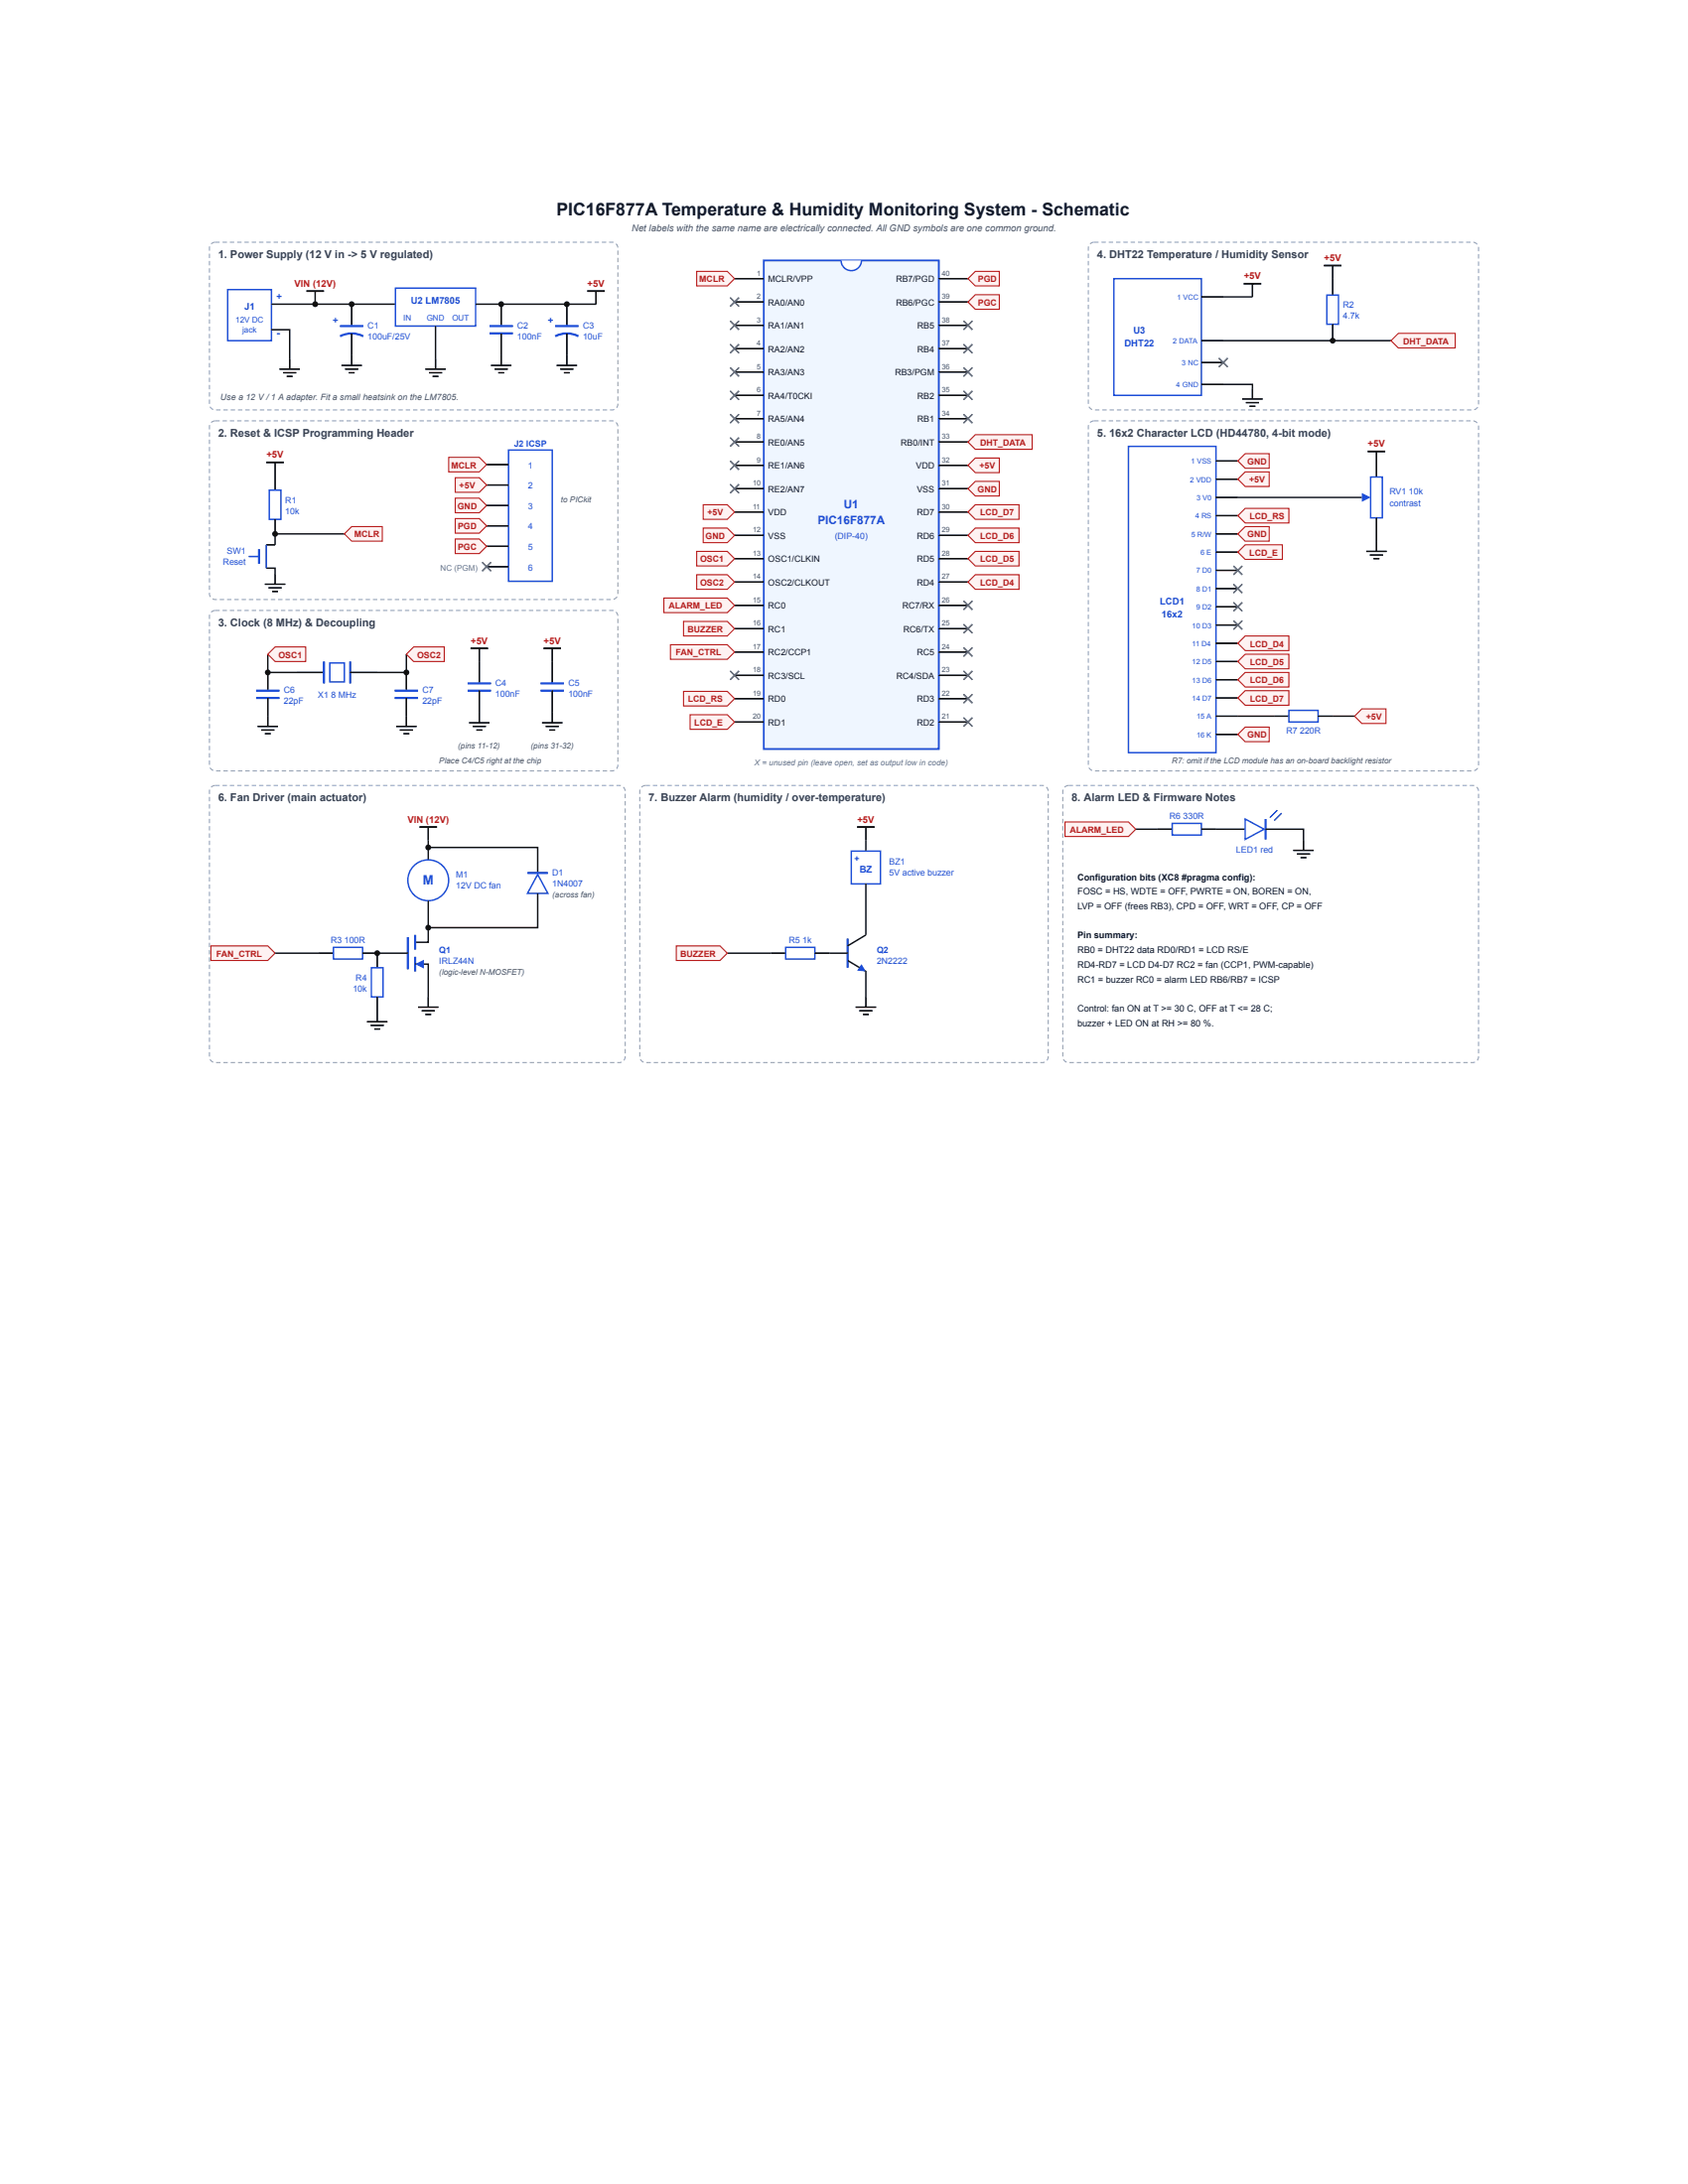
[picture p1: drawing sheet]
<svg xmlns="http://www.w3.org/2000/svg" width="216mm" height="279mm" viewBox="0 0 216 279" stroke-linecap="round" stroke-linejoin="round" font-family="sans-serif">
<path d="M27 31.2l.5-.2h50.8a.75 .75 0 0 1 .7 .7v20a.75 .75 0 0 1-.7 .7h-50.8a.75 .75 0 0 1-.7-.7v-20z" fill="none" stroke="#94a3b8" stroke-width=".14" stroke-dasharray=".6 .4" stroke-linecap="butt"/>
<path d="M29.1 37h5.6v6.6h-5.6z" fill="#fff"/>
<path d="M29.1 37h5.6v6.6h-5.6z" fill="none" stroke="#1d4ed8" stroke-width=".19"/>
<path d="M34.7 38.9h15.9M34.7 42.2h2.4v5M35.7 47.2h2.7M36.2 47.7h1.7M36.7 48.2h.7" fill="none" stroke="#111" stroke-width=".19"/>
<path d="M36.2 47.7h1.7zM36.7 48.2h.7zM37.1 45.9v1.3z" fill="#000"/>
<path d="M35.7 47.2h2.7" fill="none" stroke="#000" stroke-width=".13"/>
<circle cx="40.3" cy="38.9" r=".37" fill="#111"/>
<path d="M40.3 37.2v1.7z" fill="#000"/>
<path d="M40.3 37.2v1.7" fill="none" stroke="#111" stroke-width=".19"/>
<path d="M39.2 37.2h2.2" fill="none" stroke="#000" stroke-width=".13"/>
<path d="M39.2 37.2h2.2" fill="none" stroke="#111" stroke-width=".23"/>
<circle cx="45" cy="38.9" r=".37" fill="#111"/>
<path d="M45 38.9v2.8M43.5 41.7h3M43.7 46.8h2.6M45 42.6v2.8" fill="none" stroke="#000" stroke-width=".13"/>
<path d="M45 38.9v2.8M43.7 46.8h2.6M44.1 47.2h1.7M44.6 47.7h.8M45 42.6v4.2" fill="none" stroke="#111" stroke-width=".19"/>
<path d="M43.5 43a3.2 3.2 0 0 1 3 0M43.5 41.7h3" fill="none" stroke="#1d4ed8" stroke-width=".28"/>
<path d="M44.1 47.2h1.7zM44.6 47.7h.8zM45 45.4v1.4z" fill="#000"/>
<path d="M50.6 36.9h10.2v4.8h-10.2z" fill="#fff"/>
<path d="M50.6 36.9h10.2v4.8h-10.2z" fill="none" stroke="#1d4ed8" stroke-width=".19"/>
<path d="M60.8 38.9h15.4M54.4 47.2h2.6M54.9 47.7h1.6M55.3 48.2h.8M55.7 41.7v5.5" fill="none" stroke="#111" stroke-width=".19"/>
<path d="M54.9 47.7h1.6zM55.3 48.2h.8zM55.7 45.9v1.3z" fill="#000"/>
<path d="M54.4 47.2h2.6" fill="none" stroke="#000" stroke-width=".13"/>
<circle cx="64.1" cy="38.9" r=".37" fill="#111"/>
<path d="M64.1 38.9v2.8M62.6 41.7h3M62.6 42.6h3M62.8 46.8h2.6M64.1 42.6v2.8" fill="none" stroke="#000" stroke-width=".13"/>
<path d="M64.1 38.9v2.8M62.8 46.8h2.6M63.3 47.2h1.6M63.7 47.7h.8M64.1 42.6v4.2" fill="none" stroke="#111" stroke-width=".19"/>
<path d="M62.6 41.7h3M62.6 42.6h3" fill="none" stroke="#1d4ed8" stroke-width=".28"/>
<path d="M63.3 47.2h1.6zM63.7 47.7h.8zM64.1 45.4v1.4z" fill="#000"/>
<circle cx="72.5" cy="38.9" r=".37" fill="#111"/>
<path d="M72.5 38.9v2.8M75.1 37.2h2.3M34.1 59.2h2.2M71 41.7h3M71.2 46.8h2.6M72.5 42.6v2.8" fill="none" stroke="#000" stroke-width=".13"/>
<path d="M72.5 38.9v2.8M76.2 37.2v1.7M35.2 59.2v3.5M71.2 46.8h2.6M71.7 47.2h1.6M72.1 47.7h.8M72.5 42.6v4.2" fill="none" stroke="#111" stroke-width=".19"/>
<path d="M71 43a3.2 3.2 0 0 1 3 0M71 41.7h3" fill="none" stroke="#1d4ed8" stroke-width=".28"/>
<path d="M76.2 37.2v1.7zM71.7 47.2h1.6zM72.1 47.7h.8zM72.5 45.4v1.4zM35.2 59.2v1.6zM35.2 60.8v1.9z" fill="#000"/>
<path d="M75.1 37.2h2.3M34.1 59.2h2.2" fill="none" stroke="#111" stroke-width=".23"/>
<path d="M27 54.1l.5-.3h50.8a.75 .75 0 0 1 .7 .8v21.4a.75 .75 0 0 1-.7 .7h-50.8a.75 .75 0 0 1-.7-.7v-21.4z" fill="none" stroke="#94a3b8" stroke-width=".14" stroke-dasharray=".6 .4" stroke-linecap="butt"/>
<path d="M34.4 62.7h1.5v3.7h-1.5z" fill="#fff"/>
<path d="M34.4 62.7h1.5v3.7h-1.5z" fill="none" stroke="#1d4ed8" stroke-width=".19"/>
<path d="M35.2 66.4v1.9z" fill="#000"/>
<path d="M35.2 66.4v1.9" fill="none" stroke="#111" stroke-width=".19"/>
<circle cx="35.2" cy="68.3" r=".37" fill="#111"/>
<path d="M35.2 68.3h8.8" fill="none" stroke="#111" stroke-width=".19"/>
<path d="M44 68.3l1-.9h3.9v1.8h-3.9z" fill="#fef2f2"/>
<path d="M45 67.4h3.9v1.8h-3.9l-1-.9z" fill="none" stroke="#b91c1c" stroke-width=".14"/>
<path d="M33.9 74.7h2.6M34.1 72.7h1.1v2M34.3 75.2h1.7M34.8 75.7h.8M35.2 68.3v1.4h-1.1" fill="none" stroke="#111" stroke-width=".19"/>
<path d="M33.1 70.3v1.8zM31.8 71.2h1.3zM34.3 75.2h1.7zM34.8 75.7h.8zM34.1 69.7h1.1zM35.2 73.4v1.3z" fill="#000"/>
<path d="M33.9 74.7h2.6M34.1 69.7v3" fill="none" stroke="#000" stroke-width=".13"/>
<path d="M31.8 71.2h1.3M34.1 69.7v3" fill="none" stroke="#1d4ed8" stroke-width=".19"/>
<path d="M33.1 70.3v1.8" fill="none" stroke="#1d4ed8" stroke-width=".28"/>
<path d="M65 57.6h5.6v16.8h-5.6z" fill="#fff"/>
<path d="M65 57.6h5.6v16.8h-5.6z" fill="none" stroke="#1d4ed8" stroke-width=".19"/>
<path d="M62.2 59.4h2.8" fill="none" stroke="#000" stroke-width=".13"/>
<path d="M62.2 59.4h2.8" fill="none" stroke="#111" stroke-width=".19"/>
<path d="M57.4 58.5h3.9l.9 .9-.9 1h-3.9z" fill="#fef2f2"/>
<path d="M57.4 58.5h3.9l.9 .9-.9 1h-3.9z" fill="none" stroke="#b91c1c" stroke-width=".14"/>
<path d="M62.2 62.1h2.8" fill="none" stroke="#000" stroke-width=".13"/>
<path d="M62.2 62.1h2.8" fill="none" stroke="#111" stroke-width=".19"/>
<path d="M58.2 61.1h3.1l.9 1-.9 .9h-3.1z" fill="#fef2f2"/>
<path d="M58.2 61.1h3.1l.9 1-.9 .9h-3.1z" fill="none" stroke="#b91c1c" stroke-width=".14"/>
<path d="M62.2 64.7h2.8" fill="none" stroke="#000" stroke-width=".13"/>
<path d="M62.2 64.7h2.8" fill="none" stroke="#111" stroke-width=".19"/>
<path d="M58.2 63.7h3.1l.9 1-.9 .9h-3.1z" fill="#fef2f2"/>
<path d="M58.2 63.7h3.1l.9 1-.9 .9h-3.1z" fill="none" stroke="#b91c1c" stroke-width=".14"/>
<path d="M62.2 67.3h2.8" fill="none" stroke="#000" stroke-width=".13"/>
<path d="M62.2 67.3h2.8" fill="none" stroke="#111" stroke-width=".19"/>
<path d="M58.2 66.3h3.1l.9 1-.9 .9h-3.1z" fill="#fef2f2"/>
<path d="M58.2 66.3h3.1l.9 1-.9 .9h-3.1z" fill="none" stroke="#b91c1c" stroke-width=".14"/>
<path d="M62.2 69.9h2.8" fill="none" stroke="#000" stroke-width=".13"/>
<path d="M62.2 69.9h2.8" fill="none" stroke="#111" stroke-width=".19"/>
<path d="M58.2 69h3.1l.9 .9-.9 .9h-3.1z" fill="#fef2f2"/>
<path d="M58.2 69h3.1l.9 .9-.9 .9h-3.1z" fill="none" stroke="#b91c1c" stroke-width=".14"/>
<path d="M62.2 72.5h2.8" fill="none" stroke="#000" stroke-width=".13"/>
<path d="M62.2 72.5h2.8" fill="none" stroke="#111" stroke-width=".19"/>
<path d="M61.7 71.9l1.1 1.2zM61.7 73.1l1.1-1.2z" fill="#000"/>
<path d="M61.7 71.9l1.1 1.2M62.8 71.9l-1.1 1.2" fill="none" stroke="#64748b" stroke-width=".19"/>
<path d="M27 78.3l.5-.2h50.8a.75 .75 0 0 1 .7 .7v19.1a.75 .75 0 0 1-.7 .7h-50.8a.75 .75 0 0 1-.7-.7v-19.1z" fill="none" stroke="#94a3b8" stroke-width=".14" stroke-dasharray=".6 .4" stroke-linecap="butt"/>
<g fill="#111">
<circle cx="34.3" cy="86" r=".37"/>
<circle cx="52" cy="86" r=".37"/>
</g>
<path d="M34.3 83.7v2.3h3.7" fill="none" stroke="#111" stroke-width=".19"/>
<path d="M35.2 82.8h3.9v1.8h-3.9l-.9-.9z" fill="#fef2f2"/>
<path d="M34.3 83.7l.9-.9h3.9v1.8h-3.9z" fill="none" stroke="#b91c1c" stroke-width=".14"/>
<path d="M52 83.7v2.3h-3.8" fill="none" stroke="#111" stroke-width=".19"/>
<path d="M52.9 82.8h3.9v1.8h-3.9l-.9-.9z" fill="#fef2f2"/>
<path d="M52 83.7l.9-.9h3.9v1.8h-3.9z" fill="none" stroke="#b91c1c" stroke-width=".14"/>
<path d="M38 86h3.4M41.4 84.6v2.8" fill="none" stroke="#000" stroke-width=".13"/>
<path d="M38 86h3.4" fill="none" stroke="#111" stroke-width=".19"/>
<path d="M41.4 84.6v2.8" fill="none" stroke="#1d4ed8" stroke-width=".28"/>
<path d="M42.2 84.8h1.8v2.4h-1.8z" fill="#fff"/>
<path d="M42.2 84.8h1.8v2.4h-1.8z" fill="none" stroke="#1d4ed8" stroke-width=".19"/>
<g fill="none" stroke="#000" stroke-width=".13">
<path d="M32.8 88.4h2.9M32.8 89.3h2.9M32.9 92.9h2.7M34.3 86v2.4M34.3 89.3v2.3M44.8 84.6v2.8M44.8 86h3.4M50.5 88.4h3M50.5 89.3h3M50.7 92.9h2.6M52 86v2.4M52 89.3v2.3"/>
<path d="M59.8 88.4h3M59.8 87.4h3M60 92.5h2.6M60.2 82.9h2.2M61.3 84.6v2.8M61.3 88.4v2.8M69.1 88.4h3M69.1 87.4h3M69.3 92.5h2.6M69.5 82.9h2.3M70.6 84.6v2.8M70.6 88.4v2.8"/>
</g>
<path d="M32.8 88.4h2.9M32.8 89.3h2.9M44.8 84.6v2.8M50.5 88.4h3M50.5 89.3h3M59.8 88.4h3M59.8 87.4h3M69.1 88.4h3M69.1 87.4h3" fill="none" stroke="#1d4ed8" stroke-width=".28"/>
<g fill="none" stroke="#111" stroke-width=".19">
<path d="M32.9 92.9h2.7M33.4 93.4h1.7M33.9 93.9h.7M34.3 86v2.4M34.3 89.3v3.6M44.8 86h3.4M50.7 92.9h2.6M51.1 93.4h1.7M51.6 93.9h.7M52 86v2.4M52 89.3v3.6M60 92.5h2.6"/>
<path d="M60.5 92.9h1.6M60.9 93.4h.8M61.3 82.9v4.5M61.3 88.4v4.1M69.3 92.5h2.6M69.8 92.9h1.7M70.3 93.4h.7M70.6 82.9v4.5M70.6 88.4v4.1"/>
</g>
<g fill="#000">
<path d="M33.4 93.4h1.7zM33.9 93.9h.7zM34.3 91.6v1.3zM51.1 93.4h1.7zM51.6 93.9h.7zM52 91.6v1.3zM60.5 92.9h1.6zM60.9 93.4h.8zM61.3 82.9v1.7zM61.3 91.2v1.3zM69.8 92.9h1.7zM70.3 93.4h.7z"/>
<path d="M70.6 82.9v1.7zM70.6 91.2v1.3z"/>
</g>
<path d="M60.2 82.9h2.2M69.5 82.9h2.3" fill="none" stroke="#111" stroke-width=".23"/>
<path d="M97.7 33.3h22.4v62.5h-22.4z" fill="#eff6ff"/>
<path d="M97.7 33.3h22.4v62.5h-22.4z" fill="none" stroke="#1d4ed8" stroke-width=".23"/>
<path d="M107.6 33.3h2.6a1.31 1.31 0 0 1-1.3 1.3 1.31 1.31 0 0 1-1.3-1.3z" fill="#fff"/>
<path d="M107.6 33.3a1.31 1.31 0 0 0 1.3 1.3 1.31 1.31 0 0 0 1.3-1.3" fill="none" stroke="#1d4ed8" stroke-width=".19"/>
<path d="M94 35.6h3.7" fill="none" stroke="#000" stroke-width=".13"/>
<path d="M94 35.7h3.7" fill="none" stroke="#111" stroke-width=".19"/>
<path d="M89.1 34.7h3.9l1 .9-1 1h-3.9z" fill="#fef2f2"/>
<path d="M89.1 34.7h3.9l1 1-1 .9h-3.9z" fill="none" stroke="#b91c1c" stroke-width=".14"/>
<path d="M120.1 35.6h3.7" fill="none" stroke="#000" stroke-width=".13"/>
<path d="M120.1 35.7h3.7" fill="none" stroke="#111" stroke-width=".19"/>
<path d="M123.8 35.6l.9-.9h3.1v1.9h-3.1z" fill="#fef2f2"/>
<path d="M123.8 35.7l.9-1h3.1v1.9h-3.1z" fill="none" stroke="#b91c1c" stroke-width=".14"/>
<path d="M94 38.6h3.7M120.1 38.6h3.7" fill="none" stroke="#000" stroke-width=".13"/>
<path d="M94 38.6h3.7M120.1 38.6h3.7" fill="none" stroke="#111" stroke-width=".19"/>
<path d="M93.4 38.1l1.1 1.1zM93.4 39.2l1.1-1.1z" fill="#000"/>
<path d="M93.4 38.1l1.1 1.1M94.5 38.1l-1.1 1.1" fill="none" stroke="#64748b" stroke-width=".19"/>
<path d="M124.7 37.7h3.1v1.9h-3.1l-.9-1z" fill="#fef2f2"/>
<path d="M124.7 37.7h3.1v1.9h-3.1l-.9-1z" fill="none" stroke="#b91c1c" stroke-width=".14"/>
<path d="M94 41.6h3.7M94 44.6h3.7M94 47.6h3.7M94 50.6h3.7M94 53.6h3.7M94 56.5h3.7M120.1 41.6h3.7M120.1 44.6h3.7M120.1 47.6h3.7M120.1 50.6h3.7M120.1 53.6h3.7M120.1 56.5h3.7" fill="none" stroke="#000" stroke-width=".13"/>
<path d="M94 41.6h3.7M94 44.6h3.7M94 47.6h3.7M94 50.6h3.7M94 53.6h3.7M94 56.5h3.7M120.1 41.6h3.7M120.1 44.6h3.7M120.1 47.6h3.7M120.1 50.6h3.7M120.1 53.6h3.7M120.1 56.5h3.7" fill="none" stroke="#111" stroke-width=".19"/>
<g fill="#000">
<path d="M93.4 41.1l1.1 1.1zM93.4 42.2l1.1-1.1zM93.4 44l1.1 1.2zM93.4 45.2l1.1-1.2zM93.4 47l1.1 1.2zM93.4 48.2l1.1-1.2zM93.4 50l1.1 1.1zM93.4 51.1l1.1-1.1zM93.4 53l1.1 1.1zM93.4 54.1l1.1-1.1zM93.4 56l1.1 1.1zM93.4 57.1l1.1-1.1z"/>
<path d="M123.2 41.1l1.2 1.1zM123.2 42.2l1.2-1.1zM123.2 44l1.2 1.2zM123.2 45.2l1.2-1.2zM123.2 47l1.2 1.2zM123.2 48.2l1.2-1.2zM123.2 50l1.2 1.1zM123.2 51.1l1.2-1.1zM123.2 53l1.2 1.1zM123.2 54.1l1.2-1.1z"/>
</g>
<g fill="none" stroke="#64748b" stroke-width=".19">
<path d="M93.4 41.1l1.1 1.1M93.4 44l1.1 1.2M93.4 47l1.1 1.2M93.4 50l1.1 1.1M93.4 53l1.1 1.1M93.4 56l1.1 1.1M94.5 41.1l-1.1 1.1M94.5 44l-1.1 1.2M94.5 47l-1.1 1.2M94.5 50l-1.1 1.1M94.5 53l-1.1 1.1M94.5 56l-1.1 1.1"/>
<path d="M123.2 41.1l1.2 1.1M123.2 44l1.2 1.2M123.2 47l1.2 1.2M123.2 50l1.2 1.1M123.2 53l1.2 1.1M124.4 41.1l-1.2 1.1M124.4 44l-1.2 1.2M124.4 47l-1.2 1.2M124.4 50l-1.2 1.1M124.4 53l-1.2 1.1"/>
</g>
<path d="M123.8 56.5l.9-.9h7.3v1.9h-7.3z" fill="#fef2f2"/>
<path d="M123.8 56.5l.9-.9h7.3v1.9h-7.3z" fill="none" stroke="#b91c1c" stroke-width=".14"/>
<path d="M94 59.5h3.7M120.1 59.5h3.7" fill="none" stroke="#000" stroke-width=".13"/>
<path d="M94 59.5h3.7M120.1 59.5h3.7" fill="none" stroke="#111" stroke-width=".19"/>
<path d="M93.4 59l1.1 1.1zM93.4 60.1l1.1-1.1z" fill="#000"/>
<path d="M93.4 59l1.1 1.1M94.5 59l-1.1 1.1" fill="none" stroke="#64748b" stroke-width=".19"/>
<path d="M124.7 58.6h3.1v1.9h-3.1l-.9-1z" fill="#fef2f2"/>
<path d="M123.8 59.5l.9-.9h3.1v1.9h-3.1z" fill="none" stroke="#b91c1c" stroke-width=".14"/>
<path d="M94 62.5h3.7M120.1 62.5h3.7" fill="none" stroke="#000" stroke-width=".13"/>
<path d="M94 62.5h3.7M120.1 62.5h3.7" fill="none" stroke="#111" stroke-width=".19"/>
<path d="M93.4 62l1.1 1.1zM93.4 63.1l1.1-1.1z" fill="#000"/>
<path d="M93.4 62l1.1 1.1M94.5 62l-1.1 1.1" fill="none" stroke="#64748b" stroke-width=".19"/>
<path d="M123.8 62.5l.9-.9h3.1v1.9h-3.1z" fill="#fef2f2"/>
<path d="M123.8 62.5l.9-.9h3.1v1.9h-3.1z" fill="none" stroke="#b91c1c" stroke-width=".14"/>
<path d="M94 65.5h3.7" fill="none" stroke="#000" stroke-width=".13"/>
<path d="M94 65.5h3.7" fill="none" stroke="#111" stroke-width=".19"/>
<path d="M89.9 64.6h3.1l1 .9-1 .9h-3.1z" fill="#fef2f2"/>
<path d="M89.9 64.6h3.1l1 .9-1 .9h-3.1z" fill="none" stroke="#b91c1c" stroke-width=".14"/>
<path d="M120.1 65.5h3.7" fill="none" stroke="#000" stroke-width=".13"/>
<path d="M120.1 65.5h3.7" fill="none" stroke="#111" stroke-width=".19"/>
<path d="M123.8 65.5l.9-.9h5.6v1.8h-5.6z" fill="#fef2f2"/>
<path d="M123.8 65.5l.9-.9h5.6v1.8h-5.6z" fill="none" stroke="#b91c1c" stroke-width=".14"/>
<path d="M94 68.5h3.7" fill="none" stroke="#000" stroke-width=".13"/>
<path d="M94 68.5h3.7" fill="none" stroke="#111" stroke-width=".19"/>
<path d="M89.9 67.6h3.1l1 .9-1 .9h-3.1z" fill="#fef2f2"/>
<path d="M89.9 67.6h3.1l1 .9-1 .9h-3.1z" fill="none" stroke="#b91c1c" stroke-width=".14"/>
<path d="M120.1 68.5h3.7" fill="none" stroke="#000" stroke-width=".13"/>
<path d="M120.1 68.5h3.7" fill="none" stroke="#111" stroke-width=".19"/>
<path d="M123.8 68.5l.9-.9h5.6v1.8h-5.6z" fill="#fef2f2"/>
<path d="M123.8 68.5l.9-.9h5.6v1.8h-5.6z" fill="none" stroke="#b91c1c" stroke-width=".14"/>
<path d="M94 71.5h3.7" fill="none" stroke="#000" stroke-width=".13"/>
<path d="M94 71.5h3.7" fill="none" stroke="#111" stroke-width=".19"/>
<path d="M89.1 70.5h3.9l1 1-1 .9h-3.9z" fill="#fef2f2"/>
<path d="M89.1 70.5h3.9l1 1-1 .9h-3.9z" fill="none" stroke="#b91c1c" stroke-width=".14"/>
<path d="M120.1 71.5h3.7" fill="none" stroke="#000" stroke-width=".13"/>
<path d="M120.1 71.5h3.7" fill="none" stroke="#111" stroke-width=".19"/>
<path d="M124.7 70.5h5.6v1.9h-5.6l-.9-.9z" fill="#fef2f2"/>
<path d="M123.8 71.5l.9-1h5.6v1.9h-5.6z" fill="none" stroke="#b91c1c" stroke-width=".14"/>
<path d="M94 74.5h3.7" fill="none" stroke="#000" stroke-width=".13"/>
<path d="M94 74.5h3.7" fill="none" stroke="#111" stroke-width=".19"/>
<path d="M89.1 73.5h3.9l1 1-1 .9h-3.9z" fill="#fef2f2"/>
<path d="M89.1 73.5h3.9l1 1-1 .9h-3.9z" fill="none" stroke="#b91c1c" stroke-width=".14"/>
<path d="M120.1 74.5h3.7" fill="none" stroke="#000" stroke-width=".13"/>
<path d="M120.1 74.5h3.7" fill="none" stroke="#111" stroke-width=".19"/>
<path d="M124.7 73.5h5.6v1.9h-5.6l-.9-.9z" fill="#fef2f2"/>
<path d="M123.8 74.5l.9-1h5.6v1.9h-5.6z" fill="none" stroke="#b91c1c" stroke-width=".14"/>
<path d="M94 77.4h3.7" fill="none" stroke="#000" stroke-width=".13"/>
<path d="M94 77.4h3.7" fill="none" stroke="#111" stroke-width=".19"/>
<path d="M84.9 76.5h8.1l1 .9-1 1h-8.1z" fill="#fef2f2"/>
<path d="M84.9 76.5h8.1l1 .9-1 1h-8.1z" fill="none" stroke="#b91c1c" stroke-width=".14"/>
<path d="M120.1 77.4h3.7M94 80.4h3.7" fill="none" stroke="#000" stroke-width=".13"/>
<path d="M120.1 77.4h3.7M94 80.4h3.7" fill="none" stroke="#111" stroke-width=".19"/>
<path d="M123.2 76.9l1.2 1.1zM123.2 78l1.2-1.1z" fill="#000"/>
<path d="M123.2 76.9l1.2 1.1M124.4 76.9l-1.2 1.1" fill="none" stroke="#64748b" stroke-width=".19"/>
<path d="M87.4 79.5h5.6l1 .9-1 1h-5.6z" fill="#fef2f2"/>
<path d="M87.4 79.5h5.6l1 .9-1 1h-5.6z" fill="none" stroke="#b91c1c" stroke-width=".14"/>
<path d="M94 83.4h3.7M120.1 80.4h3.7" fill="none" stroke="#000" stroke-width=".13"/>
<path d="M94 83.4h3.7M120.1 80.4h3.7" fill="none" stroke="#111" stroke-width=".19"/>
<path d="M123.2 79.9l1.2 1.1zM123.2 81l1.2-1.1z" fill="#000"/>
<path d="M123.2 79.9l1.2 1.1M124.4 79.9l-1.2 1.1" fill="none" stroke="#64748b" stroke-width=".19"/>
<path d="M85.7 82.5h7.3l1 .9-1 .9h-7.3z" fill="#fef2f2"/>
<path d="M85.7 82.5h7.3l1 .9-1 .9h-7.3z" fill="none" stroke="#b91c1c" stroke-width=".14"/>
<path d="M94 86.4h3.7M94 89.4h3.7M120.1 83.4h3.7M120.1 86.4h3.7" fill="none" stroke="#000" stroke-width=".13"/>
<path d="M94 86.4h3.7M94 89.4h3.7M120.1 83.4h3.7M120.1 86.4h3.7" fill="none" stroke="#111" stroke-width=".19"/>
<path d="M93.4 85.8l1.1 1.2zM93.4 87l1.1-1.2zM123.2 82.9l1.2 1.1zM123.2 84l1.2-1.1zM123.2 85.8l1.2 1.2zM123.2 87l1.2-1.2z" fill="#000"/>
<path d="M93.4 85.8l1.1 1.2M94.5 85.8l-1.1 1.2M123.2 82.9l1.2 1.1M123.2 85.8l1.2 1.2M124.4 82.9l-1.2 1.1M124.4 85.8l-1.2 1.2" fill="none" stroke="#64748b" stroke-width=".19"/>
<path d="M87.4 88.5h5.6l1 .9-1 .9h-5.6z" fill="#fef2f2"/>
<path d="M87.4 88.5h5.6l1 .9-1 .9h-5.6z" fill="none" stroke="#b91c1c" stroke-width=".14"/>
<path d="M94 92.4h3.7M120.1 89.4h3.7" fill="none" stroke="#000" stroke-width=".13"/>
<path d="M94 92.4h3.7M120.1 89.4h3.7" fill="none" stroke="#111" stroke-width=".19"/>
<path d="M123.2 88.8l1.2 1.1zM123.2 89.9l1.2-1.1z" fill="#000"/>
<path d="M123.2 88.8l1.2 1.1M124.4 88.8l-1.2 1.1" fill="none" stroke="#64748b" stroke-width=".19"/>
<path d="M88.3 91.4h4.7l1 1-1 .9h-4.7z" fill="#fef2f2"/>
<path d="M88.3 91.4h4.7l1 1-1 .9h-4.7z" fill="none" stroke="#b91c1c" stroke-width=".14"/>
<path d="M120.1 92.4h3.7" fill="none" stroke="#000" stroke-width=".13"/>
<path d="M120.1 92.4h3.7" fill="none" stroke="#111" stroke-width=".19"/>
<path d="M123.2 91.8l1.2 1.1zM123.2 92.9l1.2-1.1z" fill="#000"/>
<path d="M123.2 91.8l1.2 1.1M124.4 91.8l-1.2 1.1" fill="none" stroke="#64748b" stroke-width=".19"/>
<path d="M139.4 31.2l.5-.2h48.5a.75 .75 0 0 1 .7 .7v20a.75 .75 0 0 1-.7 .7h-48.5a.75 .75 0 0 1-.7-.7v-20z" fill="none" stroke="#94a3b8" stroke-width=".14" stroke-dasharray=".6 .4" stroke-linecap="butt"/>
<path d="M142.5 35.7h11.2v14.9h-11.2z" fill="#fff"/>
<path d="M142.5 35.7h11.2v14.9h-11.2z" fill="none" stroke="#1d4ed8" stroke-width=".19"/>
<path d="M153.7 38h2.8M159.1 36.3h2.2M169.3 34h2.3M170.5 35.6v2.1M153.7 43.6h2.8M153.7 46.4h2.8M153.7 49.2h2.8" fill="none" stroke="#000" stroke-width=".13"/>
<path d="M160.2 36.3v1.7h-6.5M170.5 34v3.7M153.7 43.6h2.8M153.7 46.4h2.8M153.7 49.2h2.8" fill="none" stroke="#111" stroke-width=".19"/>
<path d="M160.2 36.3v1.7zM170.5 34v1.6z" fill="#000"/>
<path d="M159.1 36.3h2.2M169.3 34h2.3" fill="none" stroke="#111" stroke-width=".23"/>
<path d="M169.7 37.7h1.5v3.8h-1.5z" fill="#fff"/>
<path d="M169.7 37.7h1.5v3.8h-1.5z" fill="none" stroke="#1d4ed8" stroke-width=".19"/>
<path d="M170.5 41.5v2.1" fill="none" stroke="#000" stroke-width=".13"/>
<path d="M170.5 41.5v2.1" fill="none" stroke="#111" stroke-width=".19"/>
<circle cx="170.5" cy="43.6" r=".37" fill="#111"/>
<path d="M156.5 43.6h21.4" fill="none" stroke="#111" stroke-width=".19"/>
<path d="M178.8 42.6h7.3v1.9h-7.3l-.9-.9z" fill="#fef2f2"/>
<path d="M177.9 43.6l.9-1h7.3v1.9h-7.3z" fill="none" stroke="#b91c1c" stroke-width=".14"/>
<path d="M155.9 45.8l1.1 1.1zM155.9 46.9l1.1-1.1zM159.4 51.5h1.6zM159.8 52h.8zM160.2 49.7v1.3z" fill="#000"/>
<path d="M155.9 45.8l1.1 1.1M157 45.8l-1.1 1.1" fill="none" stroke="#64748b" stroke-width=".19"/>
<path d="M156.5 49.2h3.7v1.8M158.9 51h2.6M159.4 51.5h1.6M159.8 52h.8" fill="none" stroke="#111" stroke-width=".19"/>
<path d="M158.9 51h2.6" fill="none" stroke="#000" stroke-width=".13"/>
<path d="M139.4 54.1l.5-.3h48.5a.75 .75 0 0 1 .7 .8v43.3a.75 .75 0 0 1-.7 .7h-48.5a.75 .75 0 0 1-.7-.7v-43.3z" fill="none" stroke="#94a3b8" stroke-width=".14" stroke-dasharray=".6 .4" stroke-linecap="butt"/>
<path d="M144.3 57.1h11.2v39.2h-11.2z" fill="#fff"/>
<path d="M144.3 57.1h11.2v39.2h-11.2z" fill="none" stroke="#1d4ed8" stroke-width=".19"/>
<path d="M155.5 59h2.8" fill="none" stroke="#000" stroke-width=".13"/>
<path d="M155.5 59h2.8" fill="none" stroke="#111" stroke-width=".19"/>
<path d="M158.3 59l1-1h3v1.9h-3z" fill="#fef2f2"/>
<path d="M158.3 59l1-1h3v1.9h-3z" fill="none" stroke="#b91c1c" stroke-width=".14"/>
<path d="M155.5 61.3h2.8" fill="none" stroke="#000" stroke-width=".13"/>
<path d="M155.5 61.3h2.8" fill="none" stroke="#111" stroke-width=".19"/>
<path d="M158.3 61.3l1-.9h3v1.8h-3z" fill="#fef2f2"/>
<path d="M158.3 61.3l1-.9h3v1.8h-3z" fill="none" stroke="#b91c1c" stroke-width=".14"/>
<path d="M155.5 63.6h2.8" fill="none" stroke="#000" stroke-width=".13"/>
<path d="M155.5 63.6h18.7" fill="none" stroke="#111" stroke-width=".19"/>
<path d="M174.2 63.1l1.1 .5-1.1 .6z" fill="#1d4ed8"/>
<path d="M155.5 66h2.8" fill="none" stroke="#000" stroke-width=".13"/>
<path d="M155.5 66h2.8" fill="none" stroke="#111" stroke-width=".19"/>
<path d="M158.3 66l1-1h5.6v1.9h-5.6z" fill="#fef2f2"/>
<path d="M159.3 65h5.6v1.9h-5.6l-1-.9z" fill="none" stroke="#b91c1c" stroke-width=".14"/>
<path d="M155.5 68.3h2.8" fill="none" stroke="#000" stroke-width=".13"/>
<path d="M155.5 68.3h2.8" fill="none" stroke="#111" stroke-width=".19"/>
<path d="M158.3 68.3l1-.9h3v1.8h-3z" fill="#fef2f2"/>
<path d="M159.3 67.4h3v1.8h-3l-1-.9z" fill="none" stroke="#b91c1c" stroke-width=".14"/>
<path d="M155.5 70.6h2.8" fill="none" stroke="#000" stroke-width=".13"/>
<path d="M155.5 70.6h2.8" fill="none" stroke="#111" stroke-width=".19"/>
<path d="M159.3 69.7h4.7v1.9h-4.7l-1-1z" fill="#fef2f2"/>
<path d="M159.3 69.7h4.7v1.9h-4.7l-1-1z" fill="none" stroke="#b91c1c" stroke-width=".14"/>
<path d="M155.5 73h2.8M155.5 75.3h2.8M155.5 77.6h2.8M155.5 80h2.8M155.5 82.3h2.8" fill="none" stroke="#000" stroke-width=".13"/>
<path d="M155.5 73h2.8M155.5 75.3h2.8M155.5 77.6h2.8M155.5 80h2.8M155.5 82.3h2.8" fill="none" stroke="#111" stroke-width=".19"/>
<path d="M157.8 72.4l1.1 1.1zM158.9 72.4l-1.1 1.1zM157.8 74.7l1.1 1.2zM157.8 75.9l1.1-1.2zM157.8 77.1l1.1 1.1zM157.8 78.2l1.1-1.1zM157.8 79.4l1.1 1.1zM157.8 80.5l1.1-1.1z" fill="#000"/>
<path d="M157.8 72.4l1.1 1.1M157.8 74.7l1.1 1.2M157.8 77.1l1.1 1.1M157.8 79.4l1.1 1.1M158.9 72.4l-1.1 1.1M158.9 74.7l-1.1 1.2M158.9 77.1l-1.1 1.1M158.9 79.4l-1.1 1.1" fill="none" stroke="#64748b" stroke-width=".19"/>
<path d="M158.3 82.3l1-.9h5.6v1.8h-5.6z" fill="#fef2f2"/>
<path d="M158.3 82.3l1-.9h5.6v1.8h-5.6z" fill="none" stroke="#b91c1c" stroke-width=".14"/>
<path d="M155.5 84.6h2.8" fill="none" stroke="#000" stroke-width=".13"/>
<path d="M155.5 84.6h2.8" fill="none" stroke="#111" stroke-width=".19"/>
<path d="M159.3 83.7h5.6v1.9h-5.6l-1-1z" fill="#fef2f2"/>
<path d="M159.3 83.7h5.6v1.9h-5.6l-1-1z" fill="none" stroke="#b91c1c" stroke-width=".14"/>
<path d="M155.5 87h2.8" fill="none" stroke="#000" stroke-width=".13"/>
<path d="M155.5 87h2.8" fill="none" stroke="#111" stroke-width=".19"/>
<path d="M158.3 87l1-1h5.6v1.9h-5.6z" fill="#fef2f2"/>
<path d="M159.3 86h5.6v1.9h-5.6l-1-.9z" fill="none" stroke="#b91c1c" stroke-width=".14"/>
<path d="M155.5 89.3h2.8" fill="none" stroke="#000" stroke-width=".13"/>
<path d="M155.5 89.3h2.8" fill="none" stroke="#111" stroke-width=".19"/>
<path d="M158.3 89.3l1-.9h5.6v1.8h-5.6z" fill="#fef2f2"/>
<path d="M158.3 89.3l1-.9h5.6v1.8h-5.6z" fill="none" stroke="#b91c1c" stroke-width=".14"/>
<path d="M155.5 91.6h2.8" fill="none" stroke="#000" stroke-width=".13"/>
<path d="M155.5 91.6h9.4" fill="none" stroke="#111" stroke-width=".19"/>
<path d="M163 91.6h1.9z" fill="#000"/>
<path d="M164.9 90.9h3.7v1.5h-3.7z" fill="#fff"/>
<path d="M164.9 90.9h3.7v1.5h-3.7z" fill="none" stroke="#1d4ed8" stroke-width=".19"/>
<path d="M168.6 91.6h1.9z" fill="#000"/>
<path d="M168.6 91.6h4.7" fill="none" stroke="#111" stroke-width=".19"/>
<path d="M173.3 91.6l.9-.9h3.1v1.9h-3.1z" fill="#fef2f2"/>
<path d="M173.3 91.6l.9-.9h3.1v1.9h-3.1z" fill="none" stroke="#b91c1c" stroke-width=".14"/>
<path d="M155.5 94h2.8" fill="none" stroke="#000" stroke-width=".13"/>
<path d="M155.5 94h2.8" fill="none" stroke="#111" stroke-width=".19"/>
<path d="M158.3 94l1-1h3v1.9h-3z" fill="#fef2f2"/>
<path d="M158.3 94l1-1h3v1.9h-3z" fill="none" stroke="#b91c1c" stroke-width=".14"/>
<path d="M176.1 57.8v1.6zM176.1 59.4v1.6z" fill="#000"/>
<path d="M176.1 57.8v3.2" fill="none" stroke="#111" stroke-width=".19"/>
<path d="M174.9 57.8h2.3" fill="none" stroke="#000" stroke-width=".13"/>
<path d="M174.9 57.8h2.3" fill="none" stroke="#111" stroke-width=".23"/>
<path d="M175.3 61h1.5v5.2h-1.5z" fill="#fff"/>
<path d="M175.3 61h1.5v5.2h-1.5z" fill="none" stroke="#1d4ed8" stroke-width=".19"/>
<path d="M174.7 70.5h2.7M176.1 66.2v3M53.7 105.8h2.2" fill="none" stroke="#000" stroke-width=".13"/>
<path d="M174.7 70.5h2.7M175.2 71h1.7M175.7 71.5h.7M176.1 66.2v4.3M54.8 105.8v1.7" fill="none" stroke="#111" stroke-width=".19"/>
<path d="M175.2 71h1.7zM175.7 71.5h.7zM176.1 69.2v1.3zM54.8 105.8v1.7z" fill="#000"/>
<path d="M27 100.7l.5-.2h51.7a.75 .75 0 0 1 .8 .7v34a.75 .75 0 0 1-.8 .7h-51.7a.75 .75 0 0 1-.7-.7v-34z" fill="none" stroke="#94a3b8" stroke-width=".14" stroke-dasharray=".6 .4" stroke-linecap="butt"/>
<path d="M53.7 105.8h2.2" fill="none" stroke="#111" stroke-width=".23"/>
<circle cx="54.8" cy="108.4" r=".37" fill="#111"/>
<path d="M54.8 107.5v2.5" fill="none" stroke="#111" stroke-width=".19"/>
<circle cx="54.8" cy="112.6" r="2.61" fill="#fff"/>
<circle cx="54.8" cy="112.6" r="2.61" fill="none" stroke="#1d4ed8" stroke-width=".19"/>
<path d="M54.8 115.2v3.5" fill="none" stroke="#111" stroke-width=".19"/>
<circle cx="54.8" cy="118.7" r=".37" fill="#111"/>
<path d="M54.8 108.4h14v3.3" fill="none" stroke="#111" stroke-width=".19"/>
<path d="M68.8 111.9l1.3 2.4h-2.6z" fill="#fff"/>
<path d="M68.8 111.9l1.3 2.4h-2.6z" fill="none" stroke="#1d4ed8" stroke-width=".19"/>
<path d="M52.2 119.9v4.1M67.5 111.7h2.6" fill="none" stroke="#000" stroke-width=".13"/>
<path d="M52.2 119.9v4.1M53.1 119.6v1.9M67.5 111.7h2.6M53.1 122.4v1.9" fill="none" stroke="#1d4ed8" stroke-width=".28"/>
<path d="M68.8 114.3v4.4h-14v1.8h-1.7M53.1 123.3h1.7v4.2" fill="none" stroke="#111" stroke-width=".19"/>
<path d="M53.1 119.6v1.9zM53.1 122.4v1.9z" fill="#000"/>
<path d="M53.1 123.3l1.1-.5v1.1z" fill="#1d4ed8"/>
<path d="M53.9 129.3h1.7zM54.4 129.8h.7zM54.8 127.5v1.3z" fill="#000"/>
<path d="M53.5 128.8h2.6M53.9 129.3h1.7M54.4 129.8h.7M54.8 127.5v1.3" fill="none" stroke="#111" stroke-width=".19"/>
<path d="M53.5 128.8h2.6" fill="none" stroke="#000" stroke-width=".13"/>
<circle cx="48.2" cy="121.9" r=".37" fill="#111"/>
<path d="M40.8 121.9h1.8M48.2 121.9h4" fill="none" stroke="#111" stroke-width=".19"/>
<path d="M40.8 121.9h1.8z" fill="#000"/>
<path d="M42.6 121.2h3.8v1.5h-3.8z" fill="#fff"/>
<path d="M42.6 121.2h3.8v1.5h-3.8z" fill="none" stroke="#1d4ed8" stroke-width=".19"/>
<path d="M46.4 121.9h1.8z" fill="#000"/>
<path d="M35.2 121.9h5.6M46.4 121.9h1.8" fill="none" stroke="#111" stroke-width=".19"/>
<path d="M27 121h7.3l.9 .9-.9 1h-7.3z" fill="#fef2f2"/>
<path d="M27 121h7.3l.9 .9-.9 1h-7.3z" fill="none" stroke="#b91c1c" stroke-width=".14"/>
<path d="M48.2 121.9v1.9z" fill="#000"/>
<path d="M48.2 121.9v1.9" fill="none" stroke="#111" stroke-width=".19"/>
<path d="M47.5 123.8h1.5v3.7h-1.5z" fill="#fff"/>
<path d="M47.5 123.8h1.5v3.7h-1.5z" fill="none" stroke="#1d4ed8" stroke-width=".19"/>
<path d="M110.7 105.8v1.7zM47.4 131.2h1.7zM47.9 131.6h.7zM48.2 127.5v1.9zM48.2 129.4v1.3z" fill="#000"/>
<path d="M110.7 105.8v3.1M46.9 130.7h2.7M47.4 131.2h1.7M47.9 131.6h.7M48.2 127.5v3.2" fill="none" stroke="#111" stroke-width=".19"/>
<path d="M109.6 105.8h2.3M46.9 130.7h2.7" fill="none" stroke="#000" stroke-width=".13"/>
<path d="M82 100.7l.6-.2h50.7a.75 .75 0 0 1 .8 .7v34a.75 .75 0 0 1-.8 .7h-50.7a.75 .75 0 0 1-.8-.7v-34z" fill="none" stroke="#94a3b8" stroke-width=".14" stroke-dasharray=".6 .4" stroke-linecap="butt"/>
<path d="M109.6 105.8h2.3" fill="none" stroke="#111" stroke-width=".23"/>
<path d="M108.9 108.9h3.7v4.2h-3.7z" fill="#fff"/>
<path d="M108.9 108.9h3.7v4.2h-3.7z" fill="none" stroke="#1d4ed8" stroke-width=".19"/>
<path d="M110.7 113.1v6.5l-2.3 1.4M108.4 122.9l2.3 1.4v3.2" fill="none" stroke="#111" stroke-width=".19"/>
<path d="M108.4 120.1v3.7" fill="none" stroke="#000" stroke-width=".13"/>
<path d="M108.4 120.1v3.7" fill="none" stroke="#1d4ed8" stroke-width=".28"/>
<path d="M110.2 123.3l.5 1-1.1-.1z" fill="#1d4ed8"/>
<path d="M98.6 121.9h1.9zM109.9 129.3h1.7zM110.4 129.8h.7zM110.7 127.5v1.3z" fill="#000"/>
<path d="M98.6 121.9h1.9M109.4 128.8h2.7M109.9 129.3h1.7M110.4 129.8h.7M110.7 127.5v1.3" fill="none" stroke="#111" stroke-width=".19"/>
<path d="M109.4 128.8h2.7" fill="none" stroke="#000" stroke-width=".13"/>
<path d="M100.5 121.2h3.7v1.5h-3.7z" fill="#fff"/>
<path d="M100.5 121.2h3.7v1.5h-3.7z" fill="none" stroke="#1d4ed8" stroke-width=".19"/>
<path d="M104.2 121.9h1.9z" fill="#000"/>
<path d="M93 121.9h5.6M104.2 121.9h4.2" fill="none" stroke="#111" stroke-width=".19"/>
<path d="M86.5 121h5.6l.9 .9-.9 1h-5.6z" fill="#fef2f2"/>
<path d="M86.5 121h5.6l.9 .9-.9 1h-5.6z" fill="none" stroke="#b91c1c" stroke-width=".14"/>
<path d="M136.2 100.7l.5-.2h51.7a.75 .75 0 0 1 .7 .7v34a.75 .75 0 0 1-.7 .7h-51.7a.75 .75 0 0 1-.8-.7v-34z" fill="none" stroke="#94a3b8" stroke-width=".14" stroke-dasharray=".6 .4" stroke-linecap="butt"/>
<path d="M145.3 106.1h2.8" fill="none" stroke="#111" stroke-width=".19"/>
<path d="M136.2 105.2h8.1l1 .9-1 .9h-8.1z" fill="#fef2f2"/>
<path d="M136.2 105.2h8.1l1 .9-1 .9h-8.1z" fill="none" stroke="#b91c1c" stroke-width=".14"/>
<path d="M148.1 106.1h1.8z" fill="#000"/>
<path d="M148.1 106.1h1.8" fill="none" stroke="#111" stroke-width=".19"/>
<path d="M149.9 105.3h3.8v1.5h-3.8z" fill="#fff"/>
<path d="M149.9 105.3h3.8v1.5h-3.8z" fill="none" stroke="#1d4ed8" stroke-width=".19"/>
<path d="M153.7 106.1h1.8z" fill="#000"/>
<path d="M153.7 106.1h5.6" fill="none" stroke="#111" stroke-width=".19"/>
<path d="M159.3 104.8l2.4 1.3-2.4 1.3z" fill="#fff"/>
<path d="M159.3 104.8l2.4 1.3-2.4 1.3z" fill="none" stroke="#1d4ed8" stroke-width=".19"/>
<path d="M161.9 104.8v2.6M165.4 108.8h2.6" fill="none" stroke="#000" stroke-width=".13"/>
<path d="M161.9 104.8v2.6" fill="none" stroke="#1d4ed8" stroke-width=".28"/>
<path d="M162.4 104.6l1-.9zM163 105l.9-1zM165.9 109.3h1.7zM166.3 109.7h.8zM166.7 107.5v1.3z" fill="#000"/>
<path d="M163.4 103.7l-1 .9M163.9 104l-.9 1" fill="none" stroke="#1d4ed8" stroke-width=".14"/>
<path d="M161.9 106.1h4.8v2.7M165.4 108.8h2.6M165.9 109.3h1.7M166.3 109.7h.8" fill="none" stroke="#111" stroke-width=".19"/>
<text font-size="2.2" fill="#0f172a" x="71.2" y="27.5">PIC16F877A Temperature &amp; Humidity Monitoring System - Schematic</text>
<text font-size="1.7" fill="#1d4ed8" x="54.1" y="113.2">M</text>
<g font-size="1.5" fill="#1d4ed8">
<text x="107.9" y="65">U1</text>
<text x="104.6" y="67.1">PIC16F877A</text>
</g>
<g font-size="1.4" fill="#334155">
<text x="27.9" y="33">1. Power Supply (12 V in -&gt; 5 V regulated)</text>
<text x="140.3" y="33">4. DHT22 Temperature / Humidity Sensor</text>
<text x="27.9" y="55.9">2. Reset &amp; ICSP Programming Header</text>
<text x="140.3" y="55.9">5. 16x2 Character LCD (HD44780, 4-bit mode)</text>
<text x="27.9" y="80.1">3. Clock (8 MHz) &amp; Decoupling</text>
<text x="27.9" y="102.5">6. Fan Driver (main actuator)</text>
<text x="82.9" y="102.5">7. Buzzer Alarm (humidity / over-temperature)</text>
<text x="137.1" y="102.5">8. Alarm LED &amp; Firmware Notes</text>
</g>
<text font-size="1.4" fill="#1d4ed8" x="35.4" y="43">-</text>
<text font-size="1.2" fill="#475569" x="80.8" y="29.6">Net labels with the same name are electrically connected. All GND symbols are one common ground.</text>
<g font-size="1.2" fill="#b91c1c">
<text x="159.1" y="35.7">+5V</text>
<text x="169.4" y="33.4">+5V</text>
<text x="37.7" y="36.7">VIN (12V)</text>
<text x="75.1" y="36.7">+5V</text>
<text x="34.1" y="58.6">+5V</text>
<text x="175" y="57.2">+5V</text>
<text x="60.2" y="82.4">+5V</text>
<text x="69.5" y="82.4">+5V</text>
<text x="52.1" y="105.2">VIN (12V)</text>
<text x="109.7" y="105.2">+5V</text>
</g>
<g font-size="1.2" fill="#1d4ed8">
<text x="31.2" y="39.7">J1</text>
<text x="35.4" y="38.4">+</text>
<text x="42.6" y="41.4">+</text>
<text x="52.5" y="38.9">U2 LM7805</text>
<text x="70.1" y="41.4">+</text>
<text x="143.8" y="44.3">DHT22</text>
<text x="145" y="42.6">U3</text>
<text x="148.3" y="77.4">LCD1</text>
<text x="148.6" y="79">16x2</text>
<text x="109.9" y="111.6">BZ</text>
</g>
<g font-size="1.2" fill="#0f172a">
<text x="137.8" y="112.6">Configuration bits (XC8 #pragma config):</text>
<text x="137.8" y="114.5">FOSC = HS, WDTE = OFF, PWRTE = ON, BOREN = ON,</text>
<text x="137.8" y="116.3">LVP = OFF (frees RB3), CPD = OFF, WRT = OFF, CP = OFF</text>
<text x="137.8" y="120.1">Pin summary:</text>
<text x="137.8" y="121.9">RB0 = DHT22 data RD0/RD1 = LCD RS/E</text>
<text x="137.8" y="123.8">RD4-RD7 = LCD D4-D7 RC2 = fan (CCP1, PWM-capable)</text>
<text x="137.8" y="125.7">RC1 = buzzer RC0 = alarm LED RB6/RB7 = ICSP</text>
<text x="137.8" y="129.4">Control: fan ON at T &gt;= 30 C, OFF at T &lt;= 28 C;</text>
<text x="137.8" y="131.3">buzzer + LED ON at RH &gt;= 80 %.</text>
</g>
<g font-size="1.1" fill="#1d4ed8">
<text x="47" y="42">C1</text>
<text x="66.2" y="42">C2</text>
<text x="74.6" y="42">C3</text>
<text x="171.8" y="39.4">R2</text>
<text x="171.8" y="40.8">4.7k</text>
<text x="47" y="43.4">100uF/25V</text>
<text x="66.2" y="43.4">100nF</text>
<text x="74.6" y="43.4">10uF</text>
<text x="65.8" y="57.1">J2 ICSP</text>
<text x="67.5" y="59.9">1</text>
<text x="36.5" y="64.4">R1</text>
<text x="36.5" y="65.8">10k</text>
<text x="67.5" y="62.5">2</text>
<text x="67.5" y="65.1">3</text>
<text x="177.7" y="63.3">RV1 10k</text>
<text x="177.7" y="64.8">contrast</text>
<text x="29" y="70.8">SW1</text>
<text x="67.5" y="67.7">4</text>
<text x="67.5" y="70.4">5</text>
<text x="106.8" y="69">(DIP-40)</text>
<text x="28.5" y="72.2">Reset</text>
<text x="67.5" y="73">6</text>
<text x="36.3" y="88.6">C6</text>
<text x="40.7" y="89.3">X1 8 MHz</text>
<text x="54" y="88.6">C7</text>
<text x="63.4" y="87.7">C4</text>
<text x="63.4" y="89.1">100nF</text>
<text x="72.7" y="87.7">C5</text>
<text x="72.7" y="89.1">100nF</text>
<text x="36.3" y="90">22pF</text>
<text x="54" y="90">22pF</text>
<text x="164.5" y="93.9">R7 220R</text>
<text x="149.6" y="104.8">R6 330R</text>
<text x="58.3" y="112.2">M1</text>
<text x="58.3" y="113.6">12V DC fan</text>
<text x="70.6" y="112.1">D1</text>
<text x="70.6" y="113.5">1N4007</text>
<text x="109.3" y="110.2">+</text>
<text x="113.7" y="110.6">BZ1</text>
<text x="113.7" y="112">5V active buzzer</text>
<text x="158.1" y="109.1">LED1 red</text>
<text x="42.3" y="120.6">R3 100R</text>
<text x="45.5" y="125.5">R4</text>
<text x="56.2" y="121.9">Q1</text>
<text x="56.2" y="123.3">IRLZ44N</text>
<text x="100.9" y="120.6">R5 1k</text>
<text x="112.1" y="121.9">Q2</text>
<text x="112.1" y="123.3">2N2222</text>
<text x="45.1" y="126.9">10k</text>
</g>
<g font-size="1.1" fill="#b91c1c">
<text x="89.4" y="36.1">MCLR</text>
<text x="125.1" y="36.1">PGD</text>
<text x="125.1" y="39.1">PGC</text>
<text x="179.5" y="44">DHT_DATA</text>
<text x="57.7" y="59.9">MCLR</text>
<text x="125.3" y="60">+5V</text>
<text x="125.4" y="57">DHT_DATA</text>
<text x="159.6" y="59.4">GND</text>
<text x="58.5" y="65.1">GND</text>
<text x="58.8" y="62.5">+5V</text>
<text x="90.5" y="66">+5V</text>
<text x="125" y="63">GND</text>
<text x="125.4" y="66">LCD_D7</text>
<text x="159.8" y="61.8">+5V</text>
<text x="45.3" y="68.8">MCLR</text>
<text x="58.6" y="67.7">PGD</text>
<text x="58.6" y="70.4">PGC</text>
<text x="89.5" y="71.9">OSC1</text>
<text x="90.2" y="69">GND</text>
<text x="125.4" y="69">LCD_D6</text>
<text x="125.4" y="71.9">LCD_D5</text>
<text x="159.6" y="68.8">GND</text>
<text x="159.8" y="71.1">LCD_E</text>
<text x="159.8" y="66.4">LCD_RS</text>
<text x="85.5" y="77.9">ALARM_LED</text>
<text x="89.5" y="74.9">OSC2</text>
<text x="125.4" y="74.9">LCD_D4</text>
<text x="86.4" y="83.9">FAN_CTRL</text>
<text x="88" y="80.9">BUZZER</text>
<text x="159.9" y="82.8">LCD_D4</text>
<text x="35.6" y="84.2">OSC1</text>
<text x="53.3" y="84.2">OSC2</text>
<text x="88" y="89.9">LCD_RS</text>
<text x="159.9" y="85.1">LCD_D5</text>
<text x="159.9" y="87.4">LCD_D6</text>
<text x="159.9" y="89.8">LCD_D7</text>
<text x="88.8" y="92.8">LCD_E</text>
<text x="159.6" y="94.4">GND</text>
<text x="174.7" y="92.1">+5V</text>
<text x="136.8" y="106.5">ALARM_LED</text>
<text x="27.7" y="122.4">FAN_CTRL</text>
<text x="87" y="122.4">BUZZER</text>
</g>
<g font-size="1.1" fill="#0f172a">
<text x="98.2" y="36.1">MCLR/VPP</text>
<text x="98.2" y="39.1">RA0/AN0</text>
<text x="114.6" y="36.1">RB7/PGD</text>
<text x="114.6" y="39.1">RB6/PGC</text>
<text x="98.2" y="42.1">RA1/AN1</text>
<text x="98.2" y="45.1">RA2/AN2</text>
<text x="117.3" y="42.1">RB5</text>
<text x="117.3" y="45.1">RB4</text>
<text x="98.2" y="48.1">RA3/AN3</text>
<text x="98.2" y="51">RA4/T0CKI</text>
<text x="114.5" y="48.1">RB3/PGM</text>
<text x="117.3" y="51">RB2</text>
<text x="98.2" y="54">RA5/AN4</text>
<text x="98.2" y="57">RE0/AN5</text>
<text x="98.2" y="60">RE1/AN6</text>
<text x="115.2" y="57">RB0/INT</text>
<text x="117.2" y="60">VDD</text>
<text x="117.3" y="54">RB1</text>
<text x="98.2" y="63">RE2/AN7</text>
<text x="98.2" y="66">VDD</text>
<text x="117.3" y="63">VSS</text>
<text x="117.3" y="66">RD7</text>
<text x="98.2" y="69">VSS</text>
<text x="98.2" y="71.9">OSC1/CLKIN</text>
<text x="117.3" y="69">RD6</text>
<text x="117.3" y="71.9">RD5</text>
<text x="98.2" y="74.9">OSC2/CLKOUT</text>
<text x="98.2" y="77.9">RC0</text>
<text x="115.4" y="77.9">RC7/RX</text>
<text x="117.3" y="74.9">RD4</text>
<text x="98.2" y="80.9">RC1</text>
<text x="98.2" y="83.9">RC2/CCP1</text>
<text x="115.5" y="80.9">RC6/TX</text>
<text x="117.3" y="83.9">RC5</text>
<text x="98.2" y="86.9">RC3/SCL</text>
<text x="98.2" y="89.9">RD0</text>
<text x="114.7" y="86.9">RC4/SDA</text>
<text x="117.3" y="89.9">RD3</text>
<text x="98.2" y="92.8">RD1</text>
<text x="117.3" y="92.8">RD2</text>
</g>
<text font-size="1.1" fill="#475569" x="28.2" y="51.2">Use a 12 V / 1 A adapter. Fit a small heatsink on the LM7805.</text>
<g font-size="1" fill="#1d4ed8">
<text x="30.1" y="41.2">12V DC</text>
<text x="51.6" y="41">IN</text>
<text x="54.6" y="41">GND</text>
<text x="57.8" y="41">OUT</text>
<text x="31" y="42.6">jack</text>
</g>
<g font-size="1" fill="#475569">
<text x="71.8" y="64.3">to PICkit</text>
<text x="58.6" y="95.8">(pins 11-12)</text>
<text x="67.9" y="95.8">(pins 31-32)</text>
<text x="56.2" y="97.7">Place C4/C5 right at the chip</text>
<text x="149.9" y="97.7">R7: omit if the LCD module has an on-board backlight resistor</text>
<text x="70.6" y="114.9">(across fan)</text>
<text x="56.2" y="124.7">(logic-level N-MOSFET)</text>
</g>
<g font-size="1" fill="#64748b">
<text x="56.3" y="73">NC (PGM)</text>
<text x="96.5" y="97.9">X = unused pin (leave open, set as output low in code)</text>
</g>
<g font-size=".9" fill="#475569">
<text x="96.8" y="35.3">1</text>
<text x="120.5" y="35.3">40</text>
<text x="96.8" y="38.3">2</text>
<text x="96.8" y="41.2">3</text>
<text x="120.5" y="38.3">39</text>
<text x="120.5" y="41.2">38</text>
<text x="96.8" y="44.2">4</text>
<text x="96.8" y="47.2">5</text>
<text x="120.5" y="44.2">37</text>
<text x="120.5" y="47.2">36</text>
<text x="96.8" y="50.2">6</text>
<text x="96.8" y="53.2">7</text>
<text x="120.5" y="50.2">35</text>
<text x="120.5" y="53.2">34</text>
<text x="96.8" y="56.2">8</text>
<text x="96.8" y="59.2">9</text>
<text x="120.5" y="56.2">33</text>
<text x="120.5" y="59.2">32</text>
<text x="96.3" y="62.1">10</text>
<text x="96.3" y="65.1">11</text>
<text x="120.5" y="62.1">31</text>
<text x="120.5" y="65.1">30</text>
<text x="96.3" y="68.1">12</text>
<text x="96.3" y="71.1">13</text>
<text x="120.5" y="68.1">29</text>
<text x="120.5" y="71.1">28</text>
<text x="96.3" y="74.1">14</text>
<text x="96.3" y="77.1">15</text>
<text x="120.5" y="74.1">27</text>
<text x="120.5" y="77.1">26</text>
<text x="96.3" y="80.1">16</text>
<text x="96.3" y="83">17</text>
<text x="120.5" y="80.1">25</text>
<text x="120.5" y="83">24</text>
<text x="96.3" y="86">18</text>
<text x="96.3" y="89">19</text>
<text x="120.5" y="86">23</text>
<text x="120.5" y="89">22</text>
<text x="96.3" y="92">20</text>
<text x="120.5" y="92">21</text>
</g>
<g font-size=".9" fill="#1d4ed8">
<text x="150.5" y="38.4">1 VCC</text>
<text x="150" y="44">2 DATA</text>
<text x="151.2" y="46.8">3 NC</text>
<text x="150.4" y="49.6">4 GND</text>
<text x="152.3" y="59.3">1 VSS</text>
<text x="152.2" y="61.7">2 VDD</text>
<text x="153" y="64">3 V0</text>
<text x="152.4" y="68.7">5 R/W</text>
<text x="152.9" y="66.3">4 RS</text>
<text x="153.6" y="71">6 E</text>
<text x="153" y="73.3">7 D0</text>
<text x="153" y="75.7">8 D1</text>
<text x="152.5" y="80.3">10 D3</text>
<text x="152.5" y="82.7">11 D4</text>
<text x="153" y="78">9 D2</text>
<text x="152.5" y="85">12 D5</text>
<text x="152.5" y="87.3">13 D6</text>
<text x="152.5" y="89.7">14 D7</text>
<text x="153" y="92">15 A</text>
<text x="153" y="94.3">16 K</text>
</g>
</svg>
